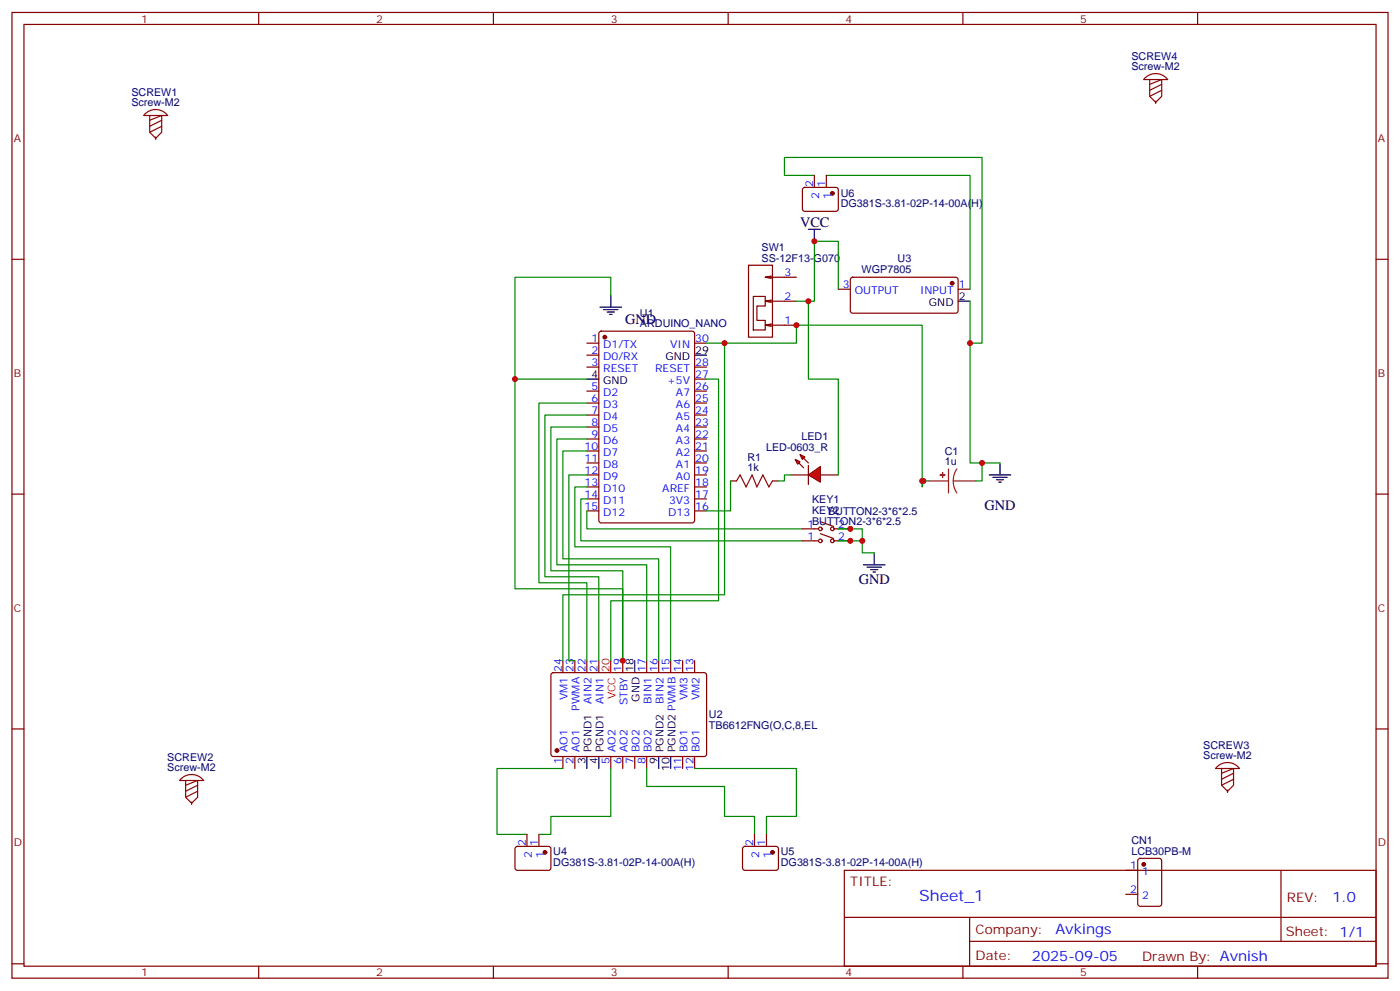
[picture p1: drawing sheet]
<svg xmlns="http://www.w3.org/2000/svg" width="412mm" height="292mm" viewBox="0 0 412 292" stroke-linecap="round" stroke-linejoin="round" font-family="sans-serif">
<g fill="none" stroke="#870000" stroke-width=".35">
<path d="M3.5 3.7h405.4v284.3h-405.4zM7.1 7.2h398.2v277.3h-398.2zM76.2 3.7v3.5M145.3 3.7v3.5M214.5 3.7v3.5M283.6 3.7v3.5M352.8 3.7v3.5M3.5 76.3h3.6M405.3 76.3h3.6M176.6 97.7l.5-.2h26.8l.7 .4v55.3l-.5 .7-27 .1-.7-.5v-55.3zM172.9 101h3.5M172.9 104.6h3.5"/>
<path d="M172.9 108.1h3.5M172.9 115.1h3.5M172.9 118.7h3.5M204.6 101h3.5M204.6 108.1h3.5M204.6 115.1h3.5M204.6 118.7h3.5M204.6 111.6h3.5M172.9 122.2h3.5M172.9 125.7h3.5M172.9 129.3h3.5M172.9 132.8h3.5"/>
<path d="M172.9 136.3h3.5M172.9 139.8h3.5M204.6 122.2h3.5M204.6 125.7h3.5M204.6 129.3h3.5M204.6 132.8h3.5M204.6 136.3h3.5M204.6 139.8h3.5M3.5 145.5h3.6M172.9 143.4h3.5M172.9 146.9h3.5M172.9 150.4h3.5"/>
<path d="M204.6 143.4h3.5M204.6 146.9h3.5M204.6 150.4h3.5M405.3 145.5h3.6M162.5 198.3l.5-.3 44.7 .1 .4 .7v23.5l-.7 .4h-44.7l-.4-.7v-23.2zM165.8 194.5v3.5M169.3 194.5v3.5M172.9 194.5v3.5M176.4 194.5v3.5M183.4 194.5v3.5M190.5 194.5v3.5M194 194.5v3.5"/>
<path d="M197.6 194.5v3.5M201.1 194.5v3.5M204.6 194.5v3.5M3.5 214.6h3.6M405.3 214.6h3.6M165.8 222.7v3.6M169.3 222.7v3.6M179.9 222.7v3.6M183.4 222.7v3.6M187 222.7v3.6M190.5 222.7v3.6M201.1 222.7v3.6"/>
<path d="M204.6 222.7v3.6M248.7 256.3h156.6v28.2h-156.6zM377.3 256.3v20.9M248.7 270.1h156.5M285.6 277.2h119.6M285.6 270.1v14.1M3.5 283.8h3.6M76.2 284.5v3.5M145.3 284.5v3.5M214.5 284.5v3.5M283.6 284.5v3.5M352.8 284.5v3.5"/>
<path d="M405.3 283.8h3.6"/>
</g>
<g fill="#870000" stroke="#870000" stroke-width=".35">
<circle cx="178.2" cy="99.3" r=".53"/>
<circle cx="164" cy="221" r=".53"/>
</g>
<path d="M172.9 111.6h3.5M204.6 104.6h3.5M187 194.5v3.5M172.9 222.7v3.6M176.4 222.7v3.6M194 222.7v3.6M197.6 222.7v3.6" fill="none" stroke="#000" stroke-width=".35"/>
<path d="M179.9 194.5v3.5" fill="none" stroke="#f00" stroke-width=".35"/>
<path d="M179.9 86.9v-5.3h-28.2v91.8h31.7v21.1v-26.4h-21.1v-42.4h10.6M151.7 111.6h21.2M172.9 118.7h-14.2v52.9h14.2v22.9M172.9 139.8h-5.3v54.7h1.7M172.9 132.8h-7.1v31.7h28.2v30M172.9 129.3h-8.9v37h26.5v28.2M172.9 122.2h-12.4v47.6h15.9v24.7M172.9 146.9h-1.8v12.3h65.3M172.9 150.4v5.3h63.5M172.9 143.4h-3.6v17.6h28.3v33.5" fill="none" stroke="#008700" stroke-width=".35"/>
<g fill="#f00" stroke="#870000" stroke-width=".35">
<path d="M238.1 139.8l3.6-2.4v4.6z"/>
<path d="M238.1 137v5.7z"/>
</g>
<g fill="#870000" stroke="#870000" stroke-width=".35">
<path d="M236.7 134.9l1.4 1.4z"/>
<path d="M235.3 136.3l1.4 1.4z"/>
</g>
<g fill="#f00" stroke="#870000" stroke-width=".35">
<path d="M235.7 133.8l1.4 .7-.7 .8z"/>
<path d="M234.2 135.3l1.5 .7-.8 .7z"/>
</g>
<g fill="none" stroke="#870000" stroke-width=".35">
<path d="M340.4 29.8v.7M45.9 40.4v.7M236.6 55.4l.5-.2h9.4l.4 .7v5.9l-.7 .4h-9.4l-.4-.7v-5.6zM239.9 51.6v3.6M243.4 51.6v3.6M220.5 78.1h7v21.2h-7zM221.9 87.3h3.5v2.8h-2.4v4.2h2.4v2.9h-3.5zM225.4 81.6l1.8 .4M225.4 88.7l1.8 .3M225.4 95.7l1.8 .4M227.2 81.3l-1.8 .3h9.2M227.2 88.3l-1.8 .4h9.2"/>
<path d="M227.2 95.4l-1.8 .3h9.2M246.9 85.2h3.6M250.7 81.8l.5-.2 30.6 .1 .4 .6v9.5l-.7 .4h-30.6l-.4-.7v-9.2zM282.2 85.2h3.6M232.8 139.8h5.3M241.7 139.8h5.2M215.2 141.6h1.8M227.5 141.6h1.8M236.4 155.7h4.5M236.4 159.2h4.5M241.7 153.6l3.8 1.4M241.7 157.1l3.8 1.4"/>
<path d="M245.9 155.7h4.6M245.9 159.2h4.6M56.4 236.1v.8M361.6 232.6v.7M151.9 249.4l.5-.2 9.4 .1 .5 .6-.1 5.9-.6 .5-9.5-.1-.4-.6v-5.7zM155.2 245.7v3.5M158.7 245.7v3.5M219 249.4l.4-.2 9.5 .1 .4 .6-.1 5.9-.6 .5-9.4-.1-.5-.6v-5.7zM222.2 245.7v3.5M225.8 245.7v3.5M331.6 256.3h3.5M335.4 252.9l.4-.2h5.7l.6 .5 .1 12.9-.5 .7h-5.9l-.6-.4-.1-13z"/>
<path d="M331.6 263.3h3.5"/>
<circle cx="241.7" cy="159.2" r=".53"/>
<circle cx="241.7" cy="155.7" r=".53"/>
<circle cx="245.2" cy="155.7" r=".53"/>
<circle cx="245.2" cy="159.2" r=".53"/>
</g>
<g fill="none" stroke="#000" stroke-width=".35">
<path d="M238.1 67.5h3.6M239.9 67.5v3.5M176.7 90.5h6.4M177.8 91.2h4.2M178.9 91.9h2.1M179.6 92.6h.7M179.9 86.9v3.6M282.2 88.7h3.6M291.4 139.8h6.3M294.6 136.3v3.5M292.5 140.5h4.2M293.5 141.3h2.1"/>
<path d="M294.2 142h.7M254.4 166.3h6.3M255.4 167h4.2M256.5 167.7h2.1M257.2 168.4h.7M257.5 162.8v3.5"/>
</g>
<g fill="none" stroke="#a10000" stroke-width=".35">
<path d="M42.7 33.5a4.4 4.4 0 0 1 6.7 .5h-7.1zM44.1 34v4.9l1.8 1.8 1.7-1.8v-4.9l-3.5 1.4M47.6 35.4l-3.5 1.8M47.6 37.2l-3.5 1.7M337.3 23a4.4 4.4 0 0 1 6.7 .4h-7.1zM338.7 23.4v5l1.7 1.7 1.8-1.7v-5l-3.5 1.4M342.2 24.8l-3.5 1.8M342.2 26.6l-3.5 1.8M217 141.6l1-1.8 1.8 3.6 1.7-3.6 1.5 3.6 1.7-3.6 1.8 3.6 1-1.8M53.3 229.3a4.4 4.4 0 0 1 6.7 .5h-7.1zM54.7 229.8v4.9l1.7 1.8 1.8-1.8v-4.9l-3.5 1.4M58.2 231.2l-3.5 1.8"/>
<path d="M58.2 233l-3.5 1.7M358.5 225.8a4.4 4.4 0 0 1 6.6 .5h-7zM359.8 226.3v4.9l1.8 1.8 1.8-1.8v-4.9l-3.6 1.4M363.4 227.7l-3.6 1.7M363.4 229.4l-3.6 1.8"/>
</g>
<g fill="none" stroke="#008700" stroke-width=".35">
<path d="M239.9 51.6h-8.8v-5.2h58.2v54.6h-3.5M243.4 51.6h42.4v33.6M238.1 88.7v22.9h8.8v28.2M246.9 85.2v-14.2h-7v17.7h-5.3M285.8 88.7v47.6h8.8M208.1 111.6h3.6v65.3h-31.8v17.6M208.1 101h5.3M232.8 139.8h-1.7v1.8h-1.8M289.3 136.3v5.3h-1.8M215.2 141.6v8.8h-7.1M246.9 155.7h7.1v7.1h3.5M246.9 159.2h7.1"/>
<path d="M271.6 141.6h1.8M272 141.6l-.4 1.8v-47.7h-37v5.3h-21.2v74.1h-47.6v19.4M165.8 226.3h-19.4v19.4h8.8M179.9 226.3v14.1h-17.6v5.3h-3.6M190.5 226.3v5.3h22.9v8.8h8.8v5.3M204.6 226.3h30v14.1h-8.8v5.3"/>
</g>
<path d="M279.4 138.1v7M281.9 138.1l-.8 1.7-.3 1.8M273.4 141.6h6M280.8 141.6l.2 1.9 .9 1.6M280.8 141.6h6.7" fill="none" stroke="#8c2424" stroke-width=".35"/>
<g fill="#8c2424" stroke="#8c2424" stroke-width=".35">
<path d="M277.6 139.1l.1 1.4z"/>
<path d="M276.9 139.8l1.4 .1z"/>
</g>
<g fill="#870000" stroke="#870000" stroke-width=".35">
<circle cx="280.5" cy="83.4" r=".53"/>
<circle cx="336.9" cy="254.5" r=".53"/>
<circle cx="160.5" cy="251" r=".53"/>
<circle cx="227.5" cy="251" r=".53"/>
<circle cx="245.2" cy="56.9" r=".53"/>
</g>
<g fill="#c00">
<circle cx="239.9" cy="71" r=".88"/>
<circle cx="238.1" cy="88.7" r=".88"/>
<circle cx="250.5" cy="155.7" r=".88"/>
<circle cx="250.5" cy="159.2" r=".88"/>
<circle cx="254" cy="159.2" r=".88"/>
<circle cx="151.7" cy="111.6" r=".88"/>
<circle cx="183.4" cy="194.5" r=".88"/>
<circle cx="285.8" cy="101" r=".88"/>
<circle cx="234.6" cy="95.7" r=".88"/>
<circle cx="271.6" cy="141.6" r=".88"/>
<circle cx="213.4" cy="101" r=".88"/>
<circle cx="289.3" cy="136.3" r=".88"/>
<circle cx="272" cy="141.6" r=".88"/>
</g>
<text font-size="4.6" fill="#00f" x="270.8" y="265.3">Sheet_1</text>
<g font-size="4.2">
<text x="235.7" y="66.8">VCC</text>
<text x="184.1" y="95.4">GND</text>
<text x="290" y="150.1">GND</text>
<text x="252.9" y="171.9">GND</text>
</g>
<g font-size="4.2" fill="#00f">
<text x="392.5" y="265.5">1.0</text>
<text x="310.9" y="275.1">Avkings</text>
<text x="304" y="282.9">2025-09-05</text>
</g>
<g font-size="3.9" fill="#800">
<text x="250.5" y="260.8">TITLE:</text>
<text x="379.1" y="265.5">REV:</text>
<text x="287.4" y="275">Company:</text>
<text x="378.7" y="275.7">Sheet: 1/1</text>
<text x="287.4" y="282.7">Date:</text>
<text x="336.4" y="282.8">Drawn By: Avnish</text>
</g>
<g font-size="3.2" fill="#800">
<text x="41.6" y="6.7">1</text>
<text x="110.8" y="6.7">2</text>
<text x="179.9" y="6.7">3</text>
<text x="249.1" y="6.7">4</text>
<text x="318.2" y="6.7">5</text>
<text x="4.1" y="41.8">A</text>
<text x="405.9" y="41.8">A</text>
<text x="4.1" y="110.9">B</text>
<text x="405.9" y="110.9">B</text>
<text x="4.1" y="180.1">C</text>
<text x="405.9" y="180.1">C</text>
<text x="4.1" y="249.2">D</text>
<text x="405.9" y="249.2">D</text>
<text x="41.6" y="287.5">1</text>
<text x="110.8" y="287.5">2</text>
<text x="179.9" y="287.5">3</text>
<text x="249.1" y="287.5">4</text>
<text x="318.2" y="287.5">5</text>
</g>
<g font-size="3.2" fill="#000080">
<text x="333.3" y="17.6">SCREW4</text>
<text x="333.3" y="20.6">Screw-M2</text>
<text x="38.7" y="28.2">SCREW1</text>
<text x="38.7" y="31.2">Screw-M2</text>
<text x="247.6" y="57.9">U6</text>
<text x="247.6" y="61">DG381S-3.81-02P-14-00A(H)</text>
<text x="224.3" y="77">SS-12F13-G070</text>
<text x="224.3" y="73.9">SW1</text>
<text x="264.4" y="77.2">U3</text>
<text x="253.8" y="80.4">WGP7805</text>
<text x="188.5" y="93.4">U1</text>
<text x="188.5" y="96.3">ARDUINO_NANO</text>
<text x="236.1" y="129.6">LED1</text>
<text x="220.1" y="135.6">R1</text>
<text x="225.7" y="132.8">LED-0603_R</text>
<text x="278.3" y="137">1u</text>
<text x="278.3" y="134.1">C1</text>
<text x="220.1" y="138.8">1k</text>
<text x="239.2" y="148">KEY1</text>
<text x="239.2" y="151.5">KEY2</text>
<text x="243.9" y="151.6">BUTTON2-3*6*2.5</text>
<text x="208.8" y="214.8">TB6612FNG(O,C,8,EL</text>
<text x="208.8" y="211.5">U2</text>
<text x="354.4" y="220.5">SCREW3</text>
<text x="49.3" y="227">Screw-M2</text>
<text x="49.3" y="224">SCREW2</text>
<text x="354.4" y="223.4">Screw-M2</text>
<text x="163" y="251.8">U4</text>
<text x="230" y="251.8">U5</text>
<text x="333.3" y="251.6">LCB30PB-M</text>
<text x="333.3" y="248.4">CN1</text>
<text x="163" y="254.9">DG381S-3.81-02P-14-00A(H)</text>
<text x="230" y="254.9">DG381S-3.81-02P-14-00A(H)</text>
</g>
<g font-size="3.2" fill="#00f">
<text x="239.5" y="55" transform="rotate(-90 239.5 55)">2</text>
<text x="241.3" y="58.5" transform="rotate(-90 241.3 58.5)">2</text>
<text x="243.1" y="55" transform="rotate(-90 243.1 55)">1</text>
<text x="244.8" y="58.5" transform="rotate(-90 244.8 58.5)">1</text>
<text x="231.1" y="81.3">3</text>
<text x="231.1" y="88.3">2</text>
<text x="248.3" y="84.8">3</text>
<text x="251.8" y="86.6">OUTPUT</text>
<text x="271" y="86.6">INPUT</text>
<text x="282.4" y="84.8">1</text>
<text x="231.1" y="95.4">1</text>
<text x="174.2" y="100.7">1</text>
<text x="204.8" y="100.7">30</text>
<text x="174.2" y="104.2">2</text>
<text x="174.2" y="107.7">3</text>
<text x="177.7" y="102.4">D1/TX</text>
<text x="177.7" y="106">D0/RX</text>
<text x="197.4" y="102.4">VIN</text>
<text x="204.8" y="107.7">28</text>
<text x="177.7" y="109.5">RESET</text>
<text x="193" y="109.5">RESET</text>
<text x="196.5" y="113">+5V</text>
<text x="204.8" y="111.3">27</text>
<text x="174.2" y="114.8">5</text>
<text x="174.2" y="118.3">6</text>
<text x="177.7" y="116.6">D2</text>
<text x="199.1" y="116.6">A7</text>
<text x="204.8" y="118.3">25</text>
<text x="204.8" y="114.8">26</text>
<text x="174.2" y="121.8">7</text>
<text x="174.2" y="125.4">8</text>
<text x="177.7" y="120.1">D3</text>
<text x="177.7" y="123.6">D4</text>
<text x="199.1" y="123.6">A5</text>
<text x="199.1" y="120.1">A6</text>
<text x="204.8" y="125.4">23</text>
<text x="204.8" y="121.8">24</text>
<text x="174.2" y="128.9">9</text>
<text x="177.7" y="127.1">D5</text>
<text x="177.7" y="130.7">D6</text>
<text x="199.1" y="130.7">A3</text>
<text x="199.1" y="127.1">A4</text>
<text x="204.8" y="128.9">22</text>
<text x="172.2" y="132.4">10</text>
<text x="172.2" y="136">11</text>
<text x="177.7" y="134.2">D7</text>
<text x="177.7" y="137.7">D8</text>
<text x="199.1" y="137.7">A1</text>
<text x="199.1" y="134.2">A2</text>
<text x="204.8" y="136">20</text>
<text x="204.8" y="132.4">21</text>
<text x="172.2" y="139.5">12</text>
<text x="172.2" y="143">13</text>
<text x="177.7" y="141.3">D9</text>
<text x="199.1" y="141.3">A0</text>
<text x="204.8" y="143">18</text>
<text x="204.8" y="139.5">19</text>
<text x="172.2" y="146.5">14</text>
<text x="177.7" y="144.8">D10</text>
<text x="177.7" y="148.3">D11</text>
<text x="195.1" y="144.8">AREF</text>
<text x="197.1" y="148.3">3V3</text>
<text x="204.8" y="146.5">17</text>
<text x="172.2" y="150.1">15</text>
<text x="177.7" y="151.8">D12</text>
<text x="196.8" y="151.8">D13</text>
<text x="204.8" y="150.1">16</text>
<text x="237.9" y="155.4">1BUTTON2-3*6*2.5</text>
<text x="246.9" y="155.4">2</text>
<text x="237.9" y="158.9">1</text>
<text x="246.9" y="158.9">2</text>
<text x="165.5" y="197.9" transform="rotate(-90 165.5 197.9)">24</text>
<text x="169" y="197.9" transform="rotate(-90 169 197.9)">23</text>
<text x="172.5" y="197.9" transform="rotate(-90 172.5 197.9)">22</text>
<text x="176" y="197.9" transform="rotate(-90 176 197.9)">21</text>
<text x="183.1" y="197.9" transform="rotate(-90 183.1 197.9)">19</text>
<text x="190.1" y="197.9" transform="rotate(-90 190.1 197.9)">17</text>
<text x="193.7" y="197.9" transform="rotate(-90 193.7 197.9)">16</text>
<text x="197.2" y="197.9" transform="rotate(-90 197.2 197.9)">15</text>
<text x="200.7" y="197.9" transform="rotate(-90 200.7 197.9)">14</text>
<text x="204.3" y="197.9" transform="rotate(-90 204.3 197.9)">13</text>
<text x="167.2" y="206.2" transform="rotate(-90 167.2 206.2)">VM1</text>
<text x="170.7" y="209.2" transform="rotate(-90 170.7 209.2)">PWMA</text>
<text x="174.3" y="207.2" transform="rotate(-90 174.3 207.2)">AIN2</text>
<text x="177.8" y="207.2" transform="rotate(-90 177.8 207.2)">AIN1</text>
<text x="184.9" y="207.6" transform="rotate(-90 184.9 207.6)">STBY</text>
<text x="191.9" y="207.3" transform="rotate(-90 191.9 207.3)">BIN1</text>
<text x="195.4" y="207.3" transform="rotate(-90 195.4 207.3)">BIN2</text>
<text x="202.5" y="206.2" transform="rotate(-90 202.5 206.2)">VM3</text>
<text x="206" y="206.2" transform="rotate(-90 206 206.2)">VM2</text>
<text x="167.2" y="221.4" transform="rotate(-90 167.2 221.4)">AO1</text>
<text x="170.7" y="221.4" transform="rotate(-90 170.7 221.4)">AO1</text>
<text x="181.3" y="221.4" transform="rotate(-90 181.3 221.4)">AO2</text>
<text x="184.9" y="221.4" transform="rotate(-90 184.9 221.4)">AO2</text>
<text x="188.4" y="221.4" transform="rotate(-90 188.4 221.4)">BO2</text>
<text x="191.9" y="221.4" transform="rotate(-90 191.9 221.4)">BO2</text>
<text x="202.5" y="221.4" transform="rotate(-90 202.5 221.4)">BO1</text>
<text x="206" y="221.4" transform="rotate(-90 206 221.4)">BO1</text>
<text x="165.5" y="224.9" transform="rotate(-90 165.5 224.9)">1</text>
<text x="169" y="224.9" transform="rotate(-90 169 224.9)">2</text>
<text x="179.6" y="224.9" transform="rotate(-90 179.6 224.9)">5</text>
<text x="183.1" y="224.9" transform="rotate(-90 183.1 224.9)">6</text>
<text x="186.6" y="224.9" transform="rotate(-90 186.6 224.9)">7</text>
<text x="190.1" y="224.9" transform="rotate(-90 190.1 224.9)">8</text>
<text x="200.7" y="227" transform="rotate(-90 200.7 227)">11</text>
<text x="204.3" y="227" transform="rotate(-90 204.3 227)">12</text>
<text x="154.9" y="249" transform="rotate(-90 154.9 249)">2</text>
<text x="158.4" y="249" transform="rotate(-90 158.4 249)">1</text>
<text x="221.9" y="249" transform="rotate(-90 221.9 249)">2</text>
<text x="225.4" y="249" transform="rotate(-90 225.4 249)">1</text>
<text x="156.6" y="252.5" transform="rotate(-90 156.6 252.5)">2</text>
<text x="160.2" y="252.5" transform="rotate(-90 160.2 252.5)">1</text>
<text x="223.7" y="252.5" transform="rotate(-90 223.7 252.5)">2</text>
<text x="227.2" y="252.5" transform="rotate(-90 227.2 252.5)">1</text>
<text x="332.9" y="255.9">1</text>
<text x="336.4" y="257.7">1</text>
<text x="332.9" y="263">2</text>
<text x="336.4" y="264.7">2</text>
</g>
<g font-size="3.2">
<text x="282.4" y="88.3">2</text>
<text x="273.6" y="90.1">GND</text>
<text x="196" y="106">GND</text>
<text x="204.8" y="104.2">29</text>
<text x="174.2" y="111.3">4</text>
<text x="177.7" y="113">GND</text>
<text x="186.6" y="197.9" transform="rotate(-90 186.6 197.9)">18</text>
<text x="188.4" y="206.6" transform="rotate(-90 188.4 206.6)">GND</text>
<text x="174.3" y="221.4" transform="rotate(-90 174.3 221.4)">PGND1</text>
<text x="177.8" y="221.4" transform="rotate(-90 177.8 221.4)">PGND1</text>
<text x="195.4" y="221.4" transform="rotate(-90 195.4 221.4)">PGND2</text>
<text x="199" y="221.4" transform="rotate(-90 199 221.4)">PGND2 PWMB</text>
<text x="172.5" y="224.9" transform="rotate(-90 172.5 224.9)">3</text>
<text x="176" y="224.9" transform="rotate(-90 176 224.9)">4</text>
<text x="193.7" y="224.9" transform="rotate(-90 193.7 224.9)">9</text>
<text x="197.2" y="227" transform="rotate(-90 197.2 227)">10</text>
</g>
<g font-size="3.2" fill="#f00">
<text x="179.6" y="197.9" transform="rotate(-90 179.6 197.9)">20</text>
<text x="181.3" y="206" transform="rotate(-90 181.3 206)">VCC</text>
</g>
</svg>
